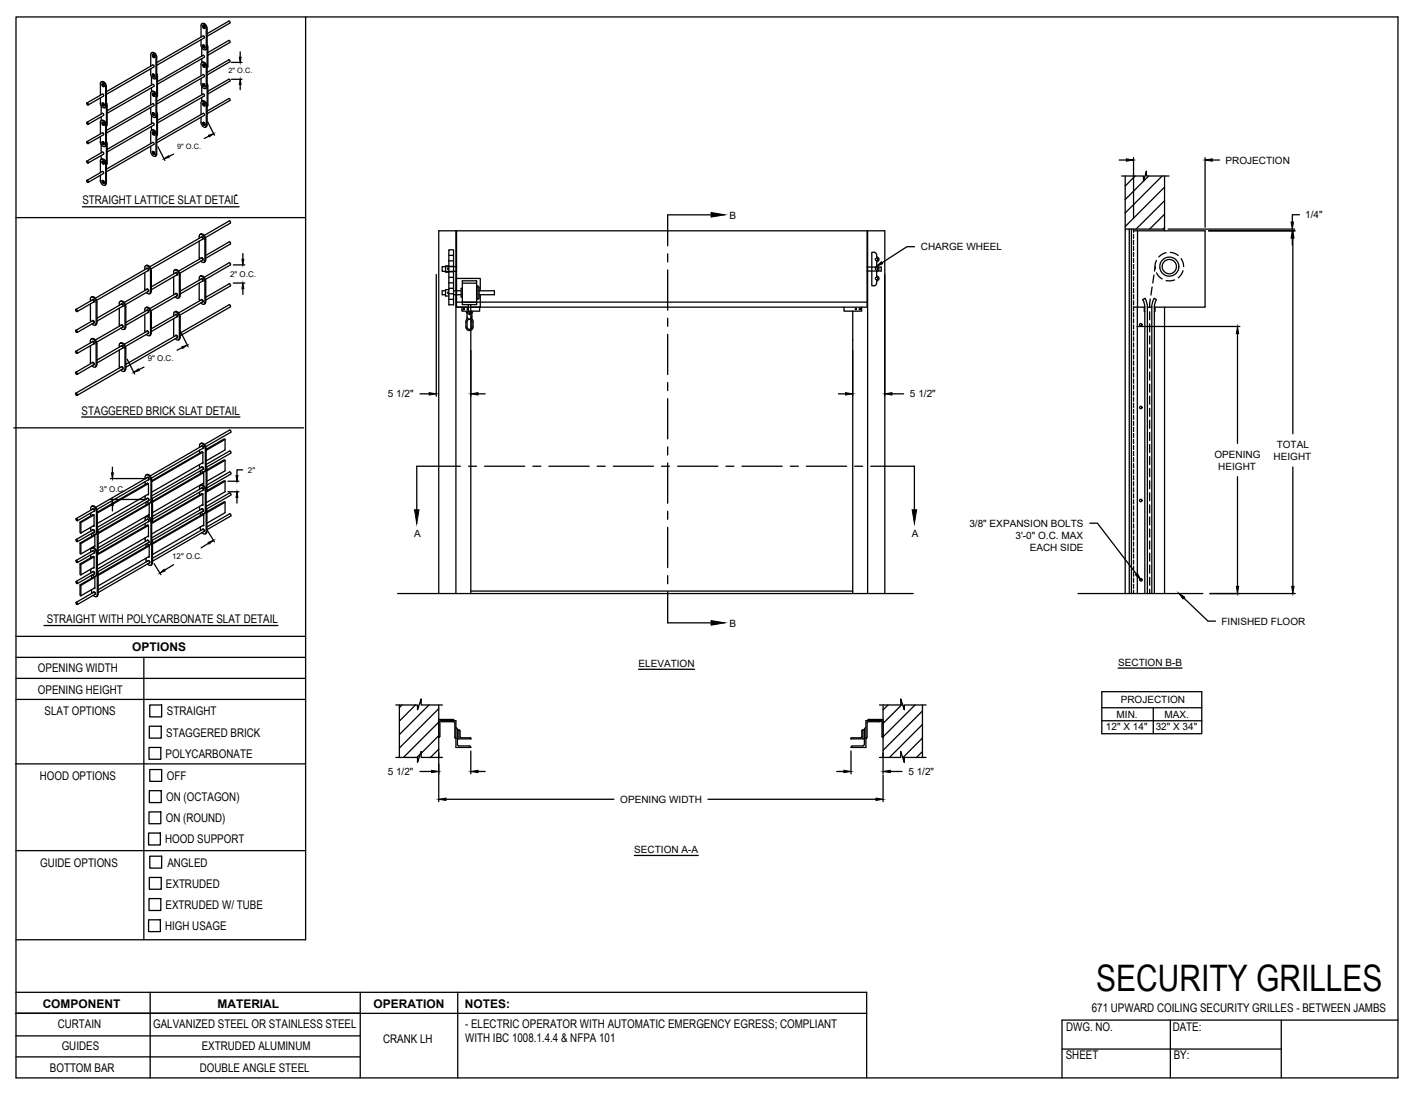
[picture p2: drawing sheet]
<svg xmlns="http://www.w3.org/2000/svg" width="279mm" height="216mm" viewBox="0 0 279 216" stroke-linecap="round" stroke-linejoin="round" font-family="sans-serif">
<!-- layer: ANNOTATIONS -->
<g fill="none" stroke="#000" stroke-width=".25">
<path d="M45.7 15.6h2.1M45.7 12.3h2.1M47.4 10.2v1.1M47.4 16.7v1M31.2 29l1.3 2.7M34.2 30.4l-.9 .5M41 24l1.3 2.7M41.2 26.9l-.9 .4M220.8 31.6h1.5M223.7 31.1v12M237.8 31.1v13.8M239.2 31.6h1.4"/>
<path d="M46 55.9h2.3M46 52.3h2.3M47.9 50v1.2M47.9 57v1.1M86.1 54.2v24M174.6 54.2v24M180.4 48.7h-1.4l-5 3.2M230.5 45.2h25M238.5 45.6h17.1M255 47v1.4M255.1 47v38.6M256.4 42.4h-1.4v1.4"/>
<path d="M25.1 70.9l1.5 2.9M28.4 72.5l-1 .5M35.6 65.5l1.5 2.9M36 68.6l-1.1 .5M82.9 77.7h1.8M92.9 69.2v9M94.3 77.7h1.4M165.4 77.7h1.4M168.3 69.2v9M176 77.7h2.3M224.4 64.4h20.2M244.2 65.8v21.7"/>
<path d="M21.8 94.4h7.1M21.8 98.6h7.1M22.2 92.2v1.1M22.2 99.7v1.1M45 97h2.1M45 95h2.1M46.8 98.2v1.1M47.9 92.7h-1.1v1.2M244.2 94.1v21.6M255.1 92.2v23.5M30.4 111.2l1.4 2.2M34.2 111.4l-1.7 1.1"/>
<path d="M41 104.8l1.3 2.1M41.1 107.2l-1.4 .9M215.1 103.3h1.4l7.7 10M233.6 118l4.8 4.6h1.4M238.7 117.1h16.9M126 132.1h11.1M217.4 136.5h19.7v8.3h-19.7zM217.4 139.7h19.7M220.6 131.8h12.6M227.6 139.7v5.1M82.9 152.3h2.3M86.6 148.6v9.6"/>
<path d="M88 157.7h33.1M92.9 148.2v4.5M94.3 152.3h1.4M139.7 157.7h33.1M165.1 152.3h1.4M167.9 148.2v4.5M174.2 148.6v4.1M174.2 153v5.2M175.7 152.3h2.3M217.4 142.2h19.7M125.2 168.8h12.6"/>
</g>
<g fill="#000" stroke="#000" stroke-width=".2">
<path d="M47.4 15.6l.2 1.1h-.4zM47.2 11.3h.4l-.2 1zM32.4 31.3l.8-.6 .2 .3zM41.1 26.7l1.1-.3-.9 .6zM222.3 31.3l1.4 .3-1.4 .2zM237.8 31.6l1.4-.3v.5zM47.9 55.9l.2 1.1h-.4zM47.7 51.2h.4l-.2 1.1zM172.8 52.6l1.1-1 .3 .4zM255 45.6l.2 1.4h-.5zM254.7 43.8h.5l-.2 1.4zM255.1 45.6l.2 1.4h-.4z"/>
<path d="M26.4 73.5l.9-.7 .2 .3zM35.9 68.4l1.1-.3-1 .7zM84.7 77.5l1.4 .2-1.4 .3zM92.9 77.7l1.4-.2v.5zM166.8 77.5l1.5 .2-1.5 .3zM174.6 77.7l1.4-.2v.5zM244.2 64.4l.2 1.4h-.5zM22 93.3h.4l-.2 1.1zM22.2 98.6l.2 1.1h-.4zM46.8 97l.1 1.2h-.3zM46.6 93.9h.3l-.1 1.1zM31.5 113.1l.9-.7 .2 .3z"/>
<path d="M41.1 107.1l1-.5-.8 .8zM224 113.5l.4-.3 .7 1.2zM232.6 117.1l1.2 .8-.4 .3zM243.9 115.7h.5l-.2 1.4zM254.9 115.7h.4l-.2 1.4zM85.2 152l1.4 .3-1.4 .2zM86.6 157.7l1.4-.2v.5zM92.9 152.3l1.4-.3v.5zM166.5 152l1.4 .3-1.4 .2zM172.8 157.5l1.4 .2-1.4 .3zM174.2 152.3l1.5-.3v.5z"/>
</g>
<!-- layer: CRANK LH -->
<g fill="none" stroke="#000" stroke-width=".25">
<path d="M221.3 34.7h4.3v1.1l.6-2v.9h4.5M222 34.7v82.4M224 34.7l-2 2M226.7 34.7l-4.7 4.7M229.3 34.7l-7.3 7.3M229.8 36.9l-7.8 7.8M229.8 39.6l-5.6 5.6M229.8 34.7v10.9M87.9 57.4h-.7v.8h.7M88.4 53h.1M88.4 57.8h.1M88.6 52.5h-.7v1.2h.7"/>
<path d="M88.6 49.3h.9v10.9h-.9zM88.6 53.6h.9M88.6 52.6h.9M88.6 59.1h.9M88.6 58h.9M88.6 56.9h.9M88.6 55.8h.9M88.6 54.7h.9M88.6 51.5h.9M88.6 50.4h.9M88.6 57.2h-.7v1.2h.7M89.5 57.4h1.5"/>
<path d="M89.5 58.2h1.5M90 45.6v71.5M90 57.4v-2.5h4.8v2.5M90 58.2v2.4h2.4M90.1 52.6h-2.9v1h2.9M90.1 45.6v15h81v-15M90.1 59.6h81M91.2 55.4h2.8v4.7h-2.8zM91.2 56.9h-.2v1.7h.2M91.2 55.9h2.8M94 56.4h.3v2.7h-.3M94.3 56.7h.2v2.2h-.2"/>
<path d="M94.5 57.4h3.1v.8h-3.1M94.8 58.2v2.4h-1.9M171.1 52.7h2.8v.8h-2.8M171.2 45.6v71.5M172.5 49.8h.2l.3 .5M172.5 49.8h-.5v6.6h.5M173 55.9l-.3 .4-.2 .1M173 54.5a.48 .48 0 0 1 .4 .5 .48 .48 0 0 1-.4 .4M173 50.7a.48 .48 0 0 1 .4 .5 .48 .48 0 0 1-.4 .5M173 52.6a.48 .48 0 0 1 .4 .5 .48 .48 0 0 1-.4 .5M173 50.3v.4M173 51.7v.9"/>
<path d="M173 53.6v.9M173 55.4v.5M222 45.2h7.8M222.8 45.2v71.9M223.2 45.2v71.9M223.7 45.6h14.1v15h-10M223.7 45.2v.6M223.7 46.2v.8M223.7 47.4v.8M223.7 48.6v.8M223.7 49.8v.8M223.7 51v.8"/>
<path d="M223.7 52.2v.8M223.7 53.4v.8M223.7 54.6v.8M223.7 55.8v.8M223.7 57v.8M223.7 58.2v.7M223.7 59.4v.7M224.5 45.6v15M225.9 58.9l.4 1 .1 .7M225.9 58.9l-.4 .2 .3 .7 .1 .8M227 59l-.2 1.7M227.3 56.6l-.2 1.6"/>
<path d="M227.7 54.3l-.2 1.6M227.7 58.9l-.4 1v.7M227.8 58.9l.4 .2-.3 .7-.1 .8M227.9 52.6l-.1 .9M228.2 51.4l-.3 1v.6M228.2 53.8l.5 .8 .6 .5M229.8 42.3l-3 2.9M229.8 44.9l-.3 .3M230.1 49.9l-.7 .2-.8 .6M230.9 49.8l.9 .2 .7 .4M231.8 55.2l-1 .2h-.7M233 51l.4 .7 .2 .9"/>
<path d="M233.4 53.4l-.2 .6-.7 .8M91.1 60.6v.8h3.5v-.8M92.2 61.8v.7M92.2 61.8h.9v.7M92.2 62.5a.48 .48 0 0 0 .4 .5 .48 .48 0 0 0 .5-.5M92.2 63.2a.48 .48 0 0 1 .6-.2 .48 .48 0 0 1 .3 .5v1a.48 .48 0 0 1-.5 .5 .48 .48 0 0 1-.4-.5zM92.4 60.1v1.4M92.9 60.1v57M93.1 62.6l.2 .7a2.18 2.18 0 0 1-.2 1.7 .71 .71 0 0 1-.7 .2 .71 .71 0 0 1-.5-.7v-1.2l.3-.7M93.1 61.5l.1 .1-.1 .2M93.1 61.5h-1l-.1 .1 .1 .2M166.5 60.6v.8h3.5v-.8"/>
<path d="M168.3 61.4v55.7M223.7 60.6h2.2M223.7 60.5v.8M223.7 61.7v.8M223.7 62.9v.8M223.7 64.1v.8M223.7 65.3v.8M223.7 66.5v.8M223.7 67.7v.8M223.7 68.9v.8M223.7 70.1v.8M223.7 71.2v.9"/>
<path d="M223.7 72.5v.7M223.7 73.6v.8M223.7 74.8v.8M223.7 76v.8M223.7 77.2v.8M223.7 78.4v.8M223.7 79.6v.8M224.4 60.6v56.5M225.8 60.6v.9h.1M225.9 60.6v56.5M226.4 60.6h.9M226.4 60.6v56.5"/>
<path d="M226.8 61.5v1.6M226.8 63.9v1.6M226.8 66.3v1.6M226.8 68.7v1.6M226.8 71.1v1.5M226.8 73.4v1.6M226.8 75.8v1.6M226.8 78.2v1.6M227.3 60.6v56.5M227.8 60.6v56.5M227.9 60.6v.9h-.1M229.8 60.6v56.5"/>
<path d="M223.7 80.8v.8M223.7 82v.8M223.7 83.2v.7M223.7 84.3v.9M223.7 85.5v.8M223.7 86.7v.8M223.7 87.9v.8M223.7 89.1v.8M223.7 90.3v.8M223.7 91.5v.8M223.7 92.7v.8M223.7 93.9v.8"/>
<path d="M223.7 95.1v.8M223.7 96.3v.7M223.7 97.5v.7M223.7 98.6v.8M223.7 99.8v.8M226.8 80.6v1.6M226.8 83v1.5M226.8 85.3v1.6M226.8 87.7v1.6M226.8 90.1v1.6M226.8 92.5v1.6M226.8 94.9v1.6"/>
<path d="M226.8 97.2v1.6M226.8 99.6v1.6M78.5 117.1h101.7M86.6 117.1v-71.5h88v71.5M92.9 116.6h75.4M212.7 117.1h24.6M223.7 101v.8M223.7 102.2v.8M223.7 103.4v.8M223.7 104.6v.8M223.7 105.8v.8M223.7 107v.8"/>
<path d="M223.7 108.2v.8M223.7 109.3v.9M223.7 110.6v.7M223.7 111.7v.8M223.7 112.9v.8M223.7 114.1v.8M223.7 115.3v.8M223.7 116.5v.6M226.8 102v1.6M226.8 104.4v1.6M226.8 106.8v1.6M226.8 109.2v1.5"/>
<path d="M226.8 111.5v1.6M226.8 113.9v1.6M226.8 116.3v.8M78.1 139.1h4.3v1l.7-2.2v1.2h4.2M78.8 139.1v10.4M79.3 139.1l-.5 .5M82 139.1l-3.2 3.2M83.1 138h.1M84.6 139.1l-5.8 5.9M86.6 139.8l-7.8 7.8M86.6 139.1v10.4M173.5 139.1h4.2v-1.2l.7 2.2v-1h4.3"/>
<path d="M174.2 139.1v10.4M175.2 139.1l-1 1M178.1 138.9l-3.9 3.9M180.6 139.1l-6.4 6.3M182 139.1v10.4M78.1 149.5h4.3v1l.7-2.2v1.2h4.2M82.9 148.8l-.6 .7M86.6 142.5l-7 7M86.6 145.2l-3.5 3.5M86.6 147.8l-1.7 1.7M86.8 142.4v2.9M87 142.2l-.2 .2"/>
<path d="M87 142.2h3v5.3h2.9l-.3-.3M87 142.2l.2 .2M87.2 142.4h2.3M89.3 142.2l.2-.2h-2.9v3.5l.2-.2M89.5 142.4l.2 .3v2.8l.2 .2M89.9 143.6l.3 .3M90 145.8h.1M90.3 143.9v3l.2 .3M90.3 144.1h.3v1.7M90.3 145.8h2.6M90.5 144l.3 .3M90.6 147.2h2"/>
<path d="M90.8 144.3v1.1l.2 .2M91 145.6h1.7M92.7 145.6l.2 .2M92.9 145.8h.1M167.9 145.8h.1M167.9 145.8h2.7M168.1 145.6l-.2 .2M168.1 145.6h1.7M170.1 144.3v1.1l-.3 .2M170.3 144l-.3 .3M170.5 146.9l-.2 .3M170.6 144.1h-.3v1.7"/>
<path d="M170.8 143.6l-.2 .3v3M170.9 145.8h.1M171.3 142.4l-.2 .3v2.8l-.3 .2M171.5 142.2l-.2-.2h2.9v3.5l-.2-.2M173.5 149.5h4.2v-1.2l.7 2.2v-1h4.3M173.8 142.2l.2 .2v2.9M173.8 142.2l-.2 .2h-2.3M173.8 142.2h-2.9v5.3h-3l.3-.3h2.1M182 140.3l-7.8 7.8M182 143l-6.5 6.5M182 145.6l-3.9 3.9M182 148.3l-1.2 1.2"/>
<circle cx="88.4" cy="53" r=".1"/>
<circle cx="88.4" cy="57.8" r=".1"/>
<circle cx="173" cy="53.1" r=".24"/>
<circle cx="173" cy="55" r=".24"/>
<circle cx="173" cy="51.2" r=".24"/>
<circle cx="230.7" cy="52.6" r="1.41"/>
<circle cx="230.7" cy="52.6" r="1.88"/>
<circle cx="91.5" cy="61" r=".12"/>
<circle cx="92.3" cy="61" r=".12"/>
<circle cx="92.6" cy="62" r=".12"/>
<circle cx="168.9" cy="61" r=".12"/>
<circle cx="169.6" cy="61" r=".12"/>
<circle cx="225.1" cy="64.1" r=".24"/>
<circle cx="225.1" cy="98.8" r=".24"/>
<circle cx="225.1" cy="80.4" r=".24"/>
<circle cx="225.1" cy="114.4" r=".24"/>
</g>
<path d="M168.3 67.2h.1" fill="none" stroke="#000" stroke-width=".2"/>
<!-- layer: SECTION CUTS -->
<g fill="none" stroke="#000" stroke-width=".25">
<path d="M131.7 50.1v1.6M131.7 53.3v7.9M140.3 42.4h-8.6v6.1M131.7 62.8v1.6M131.7 66v7.9M131.7 75.5v1.6M131.7 78.7v7.9M90.8 92h-8.6v8.6M92.4 92h1.6M95.6 92h7.9M105.1 92h1.6M108.3 92h7.9"/>
<path d="M117.8 92h1.6M121 92h7.9M130.5 92h1.6M131.7 88.2v1.6M131.7 91.4v7.9M133.7 92h7.9M143.2 92h1.6M146.4 92h7.9M155.9 92h1.6M159.1 92h7.9M168.6 92h1.6M171.8 92h8.6v8.6"/>
<path d="M131.7 100.9v1.6M131.7 104.1v7.9M131.7 113.6v1.6M131.7 116.8v6.1h8.6"/>
</g>
<path d="M140.3 41.9l2.7 .5-2.7 .4zM81.8 100.6h.9l-.5 2.7zM180 100.6h.9l-.5 2.7zM140.3 122.5l2.7 .4-2.7 .5z" fill="#000" stroke="#000" stroke-width=".2"/>
<!-- layer: DETAILS -->
<g fill="none" stroke="#000" stroke-width=".25">
<path d="M19.8 16.5l.1-.2a.77 .77 0 0 1 .9 .8M19.8 16.5v2.3M19.8 19.3v1M20.1 16.1a.86 .86 0 0 1 .9 .9M20.1 16.1l-.1 .1M20.2 16.6l.3 .1v.4l-.3-.2zM20.2 16.6l.2-.1 .1 .2v.3M20.2 18.6l.2 .1v.2M20.2 18.6l-3.1 1.7M20.2 16.7l.2 .3zM20.4 18.9l-3 1.8M20.6 17.1h-.1"/>
<path d="M20.8 17.1v3.9M21 18.1l9.1-5.3 .3 .1v.3l-9.4 5.4M21 17v19.2M29.7 13.6a1.87 1.87 0 0 0 .3 1.8l.5 .2 .3-.4M29.7 13.1l.1-2.6a.77 .77 0 0 1 1 .9v3.8M29.9 17.3v.8a.73 .73 0 0 1 .8 .1 .73 .73 0 0 1 .2 .7M29.9 10.5a.73 .73 0 0 1 .8 0 .73 .73 0 0 1 .2 .8v19.1M29.9 15.1v1.7M30.1 18.5l.3 .1v.4l-.3-.2zM30.1 14.6l.3 .2v.4l-.3-.2zM30.1 10.8l.3 .2v.3l-.3-.1zM30.2 18.4l-.1 .1"/>
<path d="M30.2 14.6h-.1M30.2 10.8h-.1M30.2 18.6l.1 .3zM30.2 14.8l.1 .3zM30.2 10.9l.1 .3zM30.2 18.4l.3 .2-.1 .4M30.2 14.6l.3 .2-.1 .4M30.2 10.8l.3 .1v.4M30.5 11.3l-.1 .1M30.8 19l-.1 4.1a.77 .77 0 0 1-1-.9v-1M30.8 15.5l-.2 .1M30.8 19l-.1-.2a.72 .72 0 0 0-.9-.6l-.1 2.5"/>
<path d="M30.9 15.1l-.1 .3M30.9 14.5l.2 .5M31.1 15v3.8l-.2 .4M31.1 16.1l9-5.2 .2 .1v.3l-9.2 5.3M39.7 5.1v-.3a.77 .77 0 0 1 1 .8M39.7 15v-2.6a.77 .77 0 0 1 1 .9l-.1 4.1a.77 .77 0 0 1-.9-.9v-1M39.7 5.1v2.2M39.8 4.7a.73 .73 0 0 1 .8 .1 .73 .73 0 0 1 .3 .8M39.8 11.6v.8a.73 .73 0 0 1 .8 0 .73 .73 0 0 1 .3 .8M39.8 19.2v.8a.73 .73 0 0 1 .8 .1 .73 .73 0 0 1 .3 .7M39.8 9.4v1.7M39.8 17v1.7"/>
<path d="M40 5.1h.3l.1 .1v.4M40 8.9h.3l.1 .1v.4M40 12.7h.3l.1 .2v.3M40 16.6l.3-.1 .1 .2v.3M40 5.1l.3 .2v.3l-.3-.2zM40 8.9l.3 .2v.3l-.3-.1zM40 12.7l.3 .2v.4l-.3-.2zM40 16.6l.3 .1v.4l-.3-.2zM40.1 14.7l-9.2 5.3M40.1 7.1l-9.2 5.3M40.1 7.1l.2 .1v.3l-9.4 5.4M40.1 14.7l.2 .1v.3l-9.4 5.4"/>
<path d="M40.1 5.2l.2 .3zM40.1 9l.2 .3zM40.1 12.8l.2 .3zM40.1 16.7l.2 .3zM40.4 17.1h-.1M40.4 13.2l-.1 .1M40.4 9.4l-.1 .1M40.4 5.6h-.1M40.7 5.7l-.1 4a.77 .77 0 0 1-.9-.8v-1M40.9 17l-.3 .5M40.9 9.4l-.3 .4M40.9 16.4l.1 .5"/>
<path d="M40.9 8.8l.1 .5M40.9 5.6v19.1M41 13.1l-.1 .3M41 9.3v3.8M41 17v3.8M45.1 4.2l.3 .1v.2M45.1 4.2l-4.2 2.4M45.4 19.8v-.2l-.3-.2-4.2 2.5M45.4 16v-.2l-.3-.2-4.1 2.4M45.4 12.2v-.3l-.3-.1-4.2 2.5M45.4 8.4v-.3l-.3-.1-4.1 2.4M45.4 4.6l-4.5 2.6"/>
<path d="M45.4 12.2l-4.5 2.6M45.4 16l-4.4 2.5M45.4 8.4l-4.4 2.5M45.4 19.8l-4.5 2.6M17.2 20.3l.2 .1v.3l-.3-.1zM17.2 27.9l.2 .2v.2l-.3-.1zM17.2 35.6l.2 .1v.3l-.3-.1zM17.2 24.1l.2 .2v.2l-.3-.1zM17.2 31.8l.2 .1v.3l-.3-.2zM19.8 20.3v.3a.72 .72 0 0 0 1 .6v-.3M19.8 28v.2a.72 .72 0 0 0 1 .6v-.2M19.8 24.2l.1-.3a.77 .77 0 0 1 .9 .9"/>
<path d="M19.8 35.6v.3a.72 .72 0 0 0 1 .6v-.3M19.8 31.8l.1-.3a.77 .77 0 0 1 .9 .9M19.8 24.2v2.2M19.8 26.9v1.1M19.8 31.8v2.3M19.8 34.6v1M20 20.8v1.7M20 23.1v.7l.1-.1M20 28.5v1.7M20 30.7v.8l.1-.1M20.1 23.7a.86 .86 0 0 1 .9 1M20.1 31.4a.86 .86 0 0 1 .9 .9"/>
<path d="M20.2 20.4l.3 .1v.4l-.3-.2zM20.2 28l.3 .2v.3l-.3-.1zM20.2 24.2l.3 .2v.3l-.3-.2zM20.2 35.6l.3 .2v.4l-.3-.2zM20.2 31.8l.3 .2v.4l-.3-.2zM20.2 20.4l.2-.1 .1 .2v.4M20.2 28h.2l.1 .1v.5M20.2 24.2h.2l.1 .1v.4M20.2 35.7l.2-.1 .1 .2v.4M20.2 31.8h.2l.1 .2v.3M20.2 26.2l.2 .1v.3M20.2 33.8l.2 .2v.2"/>
<path d="M20.2 22.4l.2 .1v.2M20.2 30l.2 .1v.3M20.2 26.2l-3.1 1.8M20.2 33.8l-3.1 1.8M20.2 22.4l-3.1 1.8M20.2 30l-3.1 1.8M20.2 20.5l.2 .3zM20.2 28.1l.2 .3zM20.2 24.3l.2 .3zM20.2 35.8l.2 .3zM20.2 31.9l.2 .4zM20.4 26.6l-3 1.7"/>
<path d="M20.4 34.2l-3 1.8M20.4 22.8l-3 1.7M20.4 30.4l-3 1.8M20.6 24.7h-.1M20.6 32.3l-.1 .1M20.8 24.8v3.8M20.8 32.4v3.8M20.8 21.2l-.1 .1M20.8 28.8l-.1 .1M20.8 36.5l-.1 .1M21 20.8l-.2 .4M21 28.5l-.2 .3"/>
<path d="M21 36.1l-.2 .4M21 20.2l.1 .6M21 27.9l.1 .5M21.1 24.6l-.1 .3M21.1 32.2l-.1 .4M21.1 29.5l9-5.2 .3 .1v.3l-9.3 5.3M21.1 21.8l9-5.2 .3 .2v.2l-9.3 5.4M21.1 20.8v3.8M21.1 28.4v3.8M29.7 26.1l.1-.3a.77 .77 0 0 1 1 .9M29.7 26.1v2.2M29.9 25v.7a.73 .73 0 0 1 .8 .1 .73 .73 0 0 1 .2 .8"/>
<path d="M29.9 22.8v1.6M30.1 29.9l.3 .2v.4l-.3-.2zM30.1 26.1l.3 .2v.3l-.3-.1zM30.1 22.3l.3 .1v.4l-.3-.2zM30.2 29.9h-.1M30.2 26.1h-.1M30.2 22.2l-.1 .1M30.2 30l.1 .4zM30.2 26.2l.1 .3zM30.2 22.4l.1 .3zM30.2 29.9l.3 .2-.1 .4M30.2 26.1l.3 .1-.1 .4"/>
<path d="M30.2 22.2l.3 .2-.1 .4M30.4 28.5v-.3l-.3-.1-9.1 5.3M30.4 20.8v-.2l-.3-.1-9.1 5.2M30.4 20.8l-9.4 5.5M30.4 28.5l-9.4 5.4M30.8 26.7l-.1 4.1a.77 .77 0 0 1-1-.9v-1M30.8 23.1l-.2 .1M30.9 30.4l-.3 .4M30.9 22.7l-.1 .4M30.9 22.2l.2 .5M31.1 22.7v3.8l-.2 .3M31.1 23.7l9-5.1 .2 .1v.2l-9.2 5.4"/>
<path d="M40 20.4l.3-.1 .1 .2v.4M40 24.2h.3l.1 .1v.4M40 20.4l.3 .1v.4l-.3-.2zM40 24.2l.3 .2v.3l-.3-.2zM40.1 22.4l-9.2 5.3M40.1 22.4l.2 .1v.2M40.1 20.5l.2 .3zM40.1 24.3l.2 .3zM40.3 22.8l-9.4 5.4M40.4 24.7h-.1M40.4 20.9h-.1M40.7 21l-.1 4a.77 .77 0 0 1-.9-.8v-1.1"/>
<path d="M40.7 20.9v-.2a.72 .72 0 0 0-1-.6v2.5M40.9 24.7l-.3 .4M41 20.8l-.1 .3M46.4 38.6l.2-.1 .2 .1M17.8 59l.2-.3a.95 .95 0 0 1 .9 1l.1 4.1M17.8 59v.4M17.8 60v3.2M18 58.7a.72 .72 0 0 1 1.1 .6v.3M18.2 59.2a.26 .26 0 0 1 .4 .1 .26 .26 0 0 1-.2 .3M18.3 59.2l.2 .1v.3l-3.3 1.9M18.3 59.2l-3.3 1.9M19.1 59.6v4.1"/>
<path d="M23.8 59.4a.98 .98 0 0 1 1 1v4.2l-.3 .4M23.9 59.4l-.2 .1M24.5 59.7l4.5-2.6 .2 .1v.3l-4.4 2.6M28.6 53.2l.1-.7a.99 .99 0 0 1 1 1l-.1 4.3-.4 .2-.3-.3M28.6 53.8v3.5M28.7 52.5l.2-.1a.98 .98 0 0 1 1 1l-.1 4.1-.1 .4M28.9 57.2l.1-.1a.27 .27 0 0 1 .3 .1 .27 .27 0 0 1-.1 .4M28.9 53h.1a.27 .27 0 0 1 .3 .1 .27 .27 0 0 1-.1 .3M29 52.9l.2 .2v.3l-10.1 5.9M29 53l-10.2 5.8M29.6 52.6l10.1-5.8 .3 .1v.3l-10.2 5.9M29.7 57.9l-.2 .1"/>
<path d="M34.2 53.7l.2-.4a.99 .99 0 0 1 1 1l-.1 4.4-.4 .1-.3-.2M34.2 57.8l.1 .4M34.3 53.7v.4M34.3 54.6v3.2M34.4 53.3l.2-.1a.95 .95 0 0 1 .9 1M34.6 58v-.1a.27 .27 0 0 1 .4 .2 .27 .27 0 0 1-.1 .3M34.6 53.9v-.1a.27 .27 0 0 1 .4 .1 .27 .27 0 0 1-.1 .4M34.7 57.9l.2 .2v.2l-5.1 3M34.7 53.8l.2 .1v.3l-5 3M34.7 57.9l-5.1 3M34.7 53.8l-4.8 2.8M35.4 58.7l-.2 .1"/>
<path d="M35.5 58.4l-.1 .3M35.6 54.2v4.2M39.3 47l.2-.7a.95 .95 0 0 1 .9 1v4.3l-.4 .2-.4-.3M39.3 47.6l.1 3.5M39.3 55.3l.2-.8a.95 .95 0 0 1 .9 1v4.2a.32 .32 0 0 1-.4 .3l-.4-.2M39.3 55.9v3.1M39.3 59l.1 .4M39.6 54.4a.98 .98 0 0 1 1 1.1v4.1l-.2 .3M39.6 46.2a.95 .95 0 0 1 1 1M39.6 54.4l-.1 .1M39.6 46.2l-.1 .1M39.7 59.2a.26 .26 0 0 1 .3 .1 .26 .26 0 0 1-.1 .3"/>
<path d="M39.7 46.8a.26 .26 0 0 1 .3 .1 .26 .26 0 0 1-.1 .3M39.7 50.9a.26 .26 0 0 1 .3 .1 .26 .26 0 0 1-.1 .4M39.7 55.1v-.1a.3 .3 0 0 1 .3 .2 .3 .3 0 0 1 0 .3h-.1M39.7 55l.3 .2v.2l-4.4 2.6M39.8 55l-4.2 2.4M40 51.3l-4.5 2.6M40 51.3v-.3l-.3-.1-4.4 2.6M40.4 59.9l-.1 .1M40.4 51.7l-.1 .1M40.6 51.3l-.2 .4M40.6 47.2v4.1M45.2 56l.2 .1 .1 .3"/>
<path d="M45.2 51.8l.2 .2 .1 .3M45.2 47.7l.2 .2 .1 .2M45.2 43.6l.2 .1 .1 .3M45.2 43.6l-4.9 2.9M45.2 47.7l-4.6 2.7M45.2 51.9l-4.9 2.8M45.2 56l-4.6 2.7M45.5 44l-5 2.9M45.5 48.2l-4.9 2.8M45.5 52.3l-5 2.8M45.5 56.4l-4.9 2.8M15 61.1l.2 .1v.3l-.2-.2z"/>
<path d="M15 69.3l.2 .2v.2l-.2-.1zM15 77.6l.2 .1v.3l-.2-.1zM15 65.2l.2 .1v.3l-.2-.1zM15 73.5l.2 .1v.3l-.2-.2zM15 77.6l9-5.2 .2 .1v.3l-9 5.2M17.8 63.1l.1 .4M17.8 67.3l.2-.4a.99 .99 0 0 1 1 1l-.1 4.4-.4 .1-.4-.2M17.8 71.4l.1 .4M17.8 67.3v.4M17.8 68.2v3.2M18 66.9a.72 .72 0 0 1 1.1 .7v.2M18.2 63.4v-.1a.27 .27 0 0 1 .4 .1 .27 .27 0 0 1-.2 .4"/>
<path d="M18.2 71.6v-.1a.27 .27 0 0 1 .4 .2 .27 .27 0 0 1-.2 .3M18.2 67.5v-.1a.27 .27 0 0 1 .4 .1 .27 .27 0 0 1-.2 .4M18.3 63.3l.2 .1v.3M18.3 67.4l.2 .1v.3l-3.3 1.9M18.3 71.5l.2 .2v.3l-3.3 1.9M18.3 67.4l-3.3 1.9M18.3 63.3l-3.3 1.9M18.3 71.5l-3.3 2M18.5 63.7l-3.3 1.9M18.9 63.8l-.2 .4-.6-.3M19 72.3l-.2 .1M19.1 63.7l-.3 .5"/>
<path d="M19.1 72l-.2 .3M19.1 71.1l4.9-2.8 .2 .1v.3l-5.1 2.9M19.1 62.8l4.9-2.8 .2 .1v.3l-5.1 3M19.1 67.8v4.2M23.5 64l.1 .3M23.5 68.5l.2-.7a.95 .95 0 0 1 .9 1M23.5 69.1l.1 3.5M23.5 60.3l.2-.8a.95 .95 0 0 1 .9 1M23.5 60.8v3.2M23.8 67.7a.95 .95 0 0 1 1 1v4.1M23.9 67.7l-.2 .1M23.9 68.3a.27 .27 0 0 1 .4 .1 .27 .27 0 0 1-.2 .3"/>
<path d="M23.9 72.5v-.1a.27 .27 0 0 1 .4 .1 .27 .27 0 0 1-.2 .4M23.9 64.2v-.1a.26 .26 0 0 1 .4 .1 .26 .26 0 0 1-.2 .4M23.9 60a.26 .26 0 0 1 .4 .1 .26 .26 0 0 1-.2 .4M24.2 64.5v-.2l-.2-.2-5.2 3M24.2 64.6l-5.1 2.9M24.6 72.9l-.2 .4-.6-.3M24.6 64.6l-.2 .4-.6-.2M24.7 60.5v4.2M24.7 68.8v4.1M24.7 73.2l-.2 .1M24.8 72.8l-.2 .4M24.8 63.6l4.2-2.4 .2 .2v.2l-4.4 2.6"/>
<path d="M28.6 61.5l.1-.8a.95 .95 0 0 1 1 1v4.2l-.3 .4-.5-.3M28.6 62v3.6M28.7 60.7l.2-.1a.95 .95 0 0 1 .9 1M28.9 61.3l.1-.1a.26 .26 0 0 1 .3 .2 .26 .26 0 0 1-.1 .3M28.9 65.4h.1a.26 .26 0 0 1 .3 .1 .26 .26 0 0 1-.1 .3M29.2 65.8v-.3l-.2-.1-4.5 2.5M29.3 65.8l-4.5 2.6M29.7 66.1l-.2 .2M29.8 65.8l-.1 .3M29.9 61.7v4.1M34.2 66.1l.1 .3M34.2 61.9l.2-.3a.98 .98 0 0 1 1 1l-.1 4.3-.4 .2-.3-.3"/>
<path d="M34.3 61.9v.4M34.3 62.9v3.2M34.6 61.5a.95 .95 0 0 1 .9 1M34.6 61.5l-.2 .1M34.6 66.3v-.1a.26 .26 0 0 1 .4 .1 .26 .26 0 0 1-.1 .4M34.6 62.1a.27 .27 0 0 1 .4 .1 .27 .27 0 0 1-.1 .3M34.7 66.2l.2 .1v.3l-10.1 5.9M34.7 62.1l.2 .1v.3M34.7 62.1l-4.8 2.8M34.7 66.2l-9.9 5.7M34.9 62.5l-5 2.9M35.3 61.7l4.4-2.5 .3 .1v.3l-4.5 2.6"/>
<path d="M35.5 66.6l-.3 .5M35.6 62.5v4.1M45.2 60.1l.2 .2 .1 .2M45.2 60.1l-9.6 5.6M45.5 60.6l-9.9 5.7M18.2 99.8a.95 .95 0 0 1 1 1.1v16.5M18.2 99.8l-.1 .1M28.6 97.9l.1 .7M28.6 94.1v.4M28.6 95.1v.5M28.6 94.1l.2-.4a.95 .95 0 0 1 1 1M28.8 93.7a.72 .72 0 0 1 1.1 .7v16.8l-.2 .4-.6-.3"/>
<path d="M28.8 99.1v.6M29 98.4a.27 .27 0 0 1 .4 .1 .27 .27 0 0 1-.2 .3M29 94.3v-.1a.27 .27 0 0 1 .4 .2 .27 .27 0 0 1-.2 .3M29.1 98.4l.2 .1v.3M29.1 94.2l.2 .2v.2M29.1 94.2l-10.2 5.9M29.1 98.4l-9.9 5.7M29.1 97.6l.2 .1v-2.3l-.2-.1-9.9 5.8M29.3 97.5l-10.1 5.8M29.3 95.4l-10.1 5.9M29.3 94.7l-10.2 5.8M29.3 98.8l-10 5.8"/>
<path d="M29.4 99.5v2.2l-.1-.1M29.4 99.5l-.1-.1-9.9 5.7M29.4 99.5l-10 5.8M29.8 98.9l-.3 .4-.5-.3M29.8 94.8v4.1M29.9 98.1l.2 .6v4.1M29.9 98.8v.2l-.3 .3M29.9 99h.1M39.4 88.3l.1-.8a.95 .95 0 0 1 1 1.1M39.4 96.6l.1-.8a.98 .98 0 0 1 1 1v4.4l-.4 .1-.4-.2M39.4 91.7v.7M39.4 88.9v.5"/>
<path d="M39.4 97.1v.6M39.4 99.9v.4M39.5 87.6a.72 .72 0 0 1 1.1 .6l.1 .3M39.5 95.7v.1l.2-.1M39.5 92.9v.7M39.7 95.7a.95 .95 0 0 1 1 1M39.7 88.1l.1-.1a.27 .27 0 0 1 .3 .2 .27 .27 0 0 1-.1 .3M39.7 92.2h.1a.26 .26 0 0 1 .3 .1 .26 .26 0 0 1-.1 .3M39.7 96.4l.1-.1a.26 .26 0 0 1 .3 .1 .26 .26 0 0 1-.1 .4M39.8 88l.3 .2v.2l-10.2 5.9M39.8 92.2l.3 .1v.3l-10.1 5.8M39.8 88l-10.2 5.9"/>
<path d="M39.8 92.2l-9.9 5.7M40 95.4l.2 .1v-2.2l-.2-.1-9.9 5.7M40 89.2l-10.1 5.9M40 89.3v2.2l-.1-.1M40 99.6l-10.1 5.8M40 97.5v2.3l-.1-.1M40 97.5l-.1-.1-9.8 5.7M40 89.3l-.1-.1-10 5.7M40 91.3l-10.1 5.8M40 97.5l-10.1 5.8M40.2 93.3l-10.1 5.8M40.2 95.3l-10.1 5.9"/>
<path d="M40.5 88.6v4.3l-.5 .2-.3-.3M40.7 92.6h.1M40.7 96.7v.1M40.7 92.6l-.4 .5M40.7 92l.1 .5M40.7 91.7l4.6-2.7 .2 .1v.3l-4.7 2.8M40.7 92.8h.1M40.7 88.5v16.5M40.8 92.5v4.1l-.1 .4M44.4 86.7l-.2-.1-3.5 2.1M44.4 90.8l-.2-.1-3.4 2M44.4 95l-.2-.1-3.4 2"/>
<path d="M44.4 99.1l-.2-.1-3.4 2M44.4 86.7v2.1l-3.7 2.2M44.4 90.8v2.1l-3.6 2.1M44.4 95v2l-3.7 2.2M44.4 99.1v2.1l-3.6 2.1M44.4 86.7l-3.7 2.2M44.4 99.1l-3.6 2.1M44.4 95l-3.7 2.1M44.4 90.8l-3.6 2.1M45.3 84.9l.2 .1v.3l-4.9 2.8M45.3 84.9l-4.9 2.8M45.5 97.7v-.3l-.2-.1-4.6 2.6"/>
<path d="M45.5 93.5v-.2l-.2-.2-4.5 2.6M45.6 93.6l-4.8 2.7M45.6 97.7l-4.8 2.8M15 102.3l.3 .2v.3l-.3-.2zM15 110.6l.3 .1v.3l-.3-.1zM15 118.9l.3 .1v.3l-.3-.2zM15 106.5l.3 .1v.3l-.3-.2zM15 114.7l.3 .2v.3l-.3-.2zM15 106.5l3.3-1.9 .3 .1v.3l-3.3 1.9M15 110.6l3.3-1.9 .3 .1v.3l-3.3 1.9M15.8 115.4l2.8-1.6 .1 .1v2.3l-.1-.1M16 103.1l-.2-.1v2.1l.2 .1"/>
<path d="M16 107.3l-.2-.1v2l.2 .1M16 111.4l-.2-.1v2.1l.2 .1M16 115.5l-.2-.1v2.1l.2 .1M17.9 100.7l.2-.8a.95 .95 0 0 1 .9 1v4.2a.32 .32 0 0 1-.4 .3l-.4-.2M17.9 104.1l.1 .7M17.9 101.3v.5M17.9 108.6v.3M17.9 109.5v.6M17.9 112.3v.4M17.9 108.5l.2-.3a.96 .96 0 0 1 .9 1v4.3l-.4 .2-.4-.2M17.9 112.7l.1 .3M18.1 116.4v.7"/>
<path d="M18.1 108.1v.1l.1-.1M18.1 105.3v.6M18.1 113.6v.5M18.2 108.1a1.02 1.02 0 0 1 1 1M18.3 100.5v-.1a.3 .3 0 0 1 .3 .2 .3 .3 0 0 1 0 .3h-.1M18.3 104.6a.26 .26 0 0 1 .3 .1 .26 .26 0 0 1-.1 .3M18.3 112.9v-.1a.27 .27 0 0 1 .3 .2 .27 .27 0 0 1-.1 .3M18.3 108.8v-.1a.27 .27 0 0 1 .3 .1 .27 .27 0 0 1-.1 .4M18.4 103.8l.2 .1v-2.3l-2.6 1.5v2.1M18.4 112.1h.2v-2.2l-2.6 1.5v2.1M18.4 116.9h.1a.27 .27 0 0 1 .3 .1 .27 .27 0 0 1-.1 .3M18.6 103.7l-2.6 1.5"/>
<path d="M18.6 101.6l-.2-.1-2.6 1.5M18.6 112l-2.6 1.5M18.6 109.9l-.2-.1-2.6 1.5M18.6 100.9l-3.3 1.9M18.6 113.2l-3.3 2M18.6 100.8v-.2l-.3-.2-3.3 1.9M18.6 113.2v-.2l-.3-.2-3.3 1.9M18.7 107.7l-2.7 1.6v-2l2.7-1.6v2.2l-.1-.1M18.7 113.9l-2.7 1.6v2.1M18.7 105.7l-.1-.1-2.8 1.6M18.7 116l-2.7 1.6M18.7 117.3v-.3l-.2-.1-3.5 2"/>
<path d="M18.8 117.3l-3.5 2M19 105.4l-.1 .1M19 113.6l-.1 .1M19.2 113.2l-.2 .4M19.2 105h.1M19.2 105l-.2 .3M19.2 117.4l-.3 .4-.5-.3M19.2 112.6l.1 .6M19.2 104.3l.1 .6M19.2 105.2h.1M19.2 113.5h.1M19.3 117.3l-.3 .5"/>
<path d="M19.3 109l-.1 .4M19.4 116.4l9.8-5.8 .3 .2v.3l-10.1 5.8M19.4 104.9v4.1M19.4 113.2v4.1M28.6 102.8l.2-.8a.95 .95 0 0 1 1 1M28.6 106.1l.1 .7M28.6 103.3v.6M28.8 110.2l.1 .7M28.8 101.9v.1a.85 .85 0 0 1 1.1 .9M28.8 107.4v.5M29 102.6v-.1a.27 .27 0 0 1 .4 .1 .27 .27 0 0 1-.2 .4M29 106.7v-.1a.26 .26 0 0 1 .4 .2 .26 .26 0 0 1-.2 .3"/>
<path d="M29.1 106.6l.2 .2v.2M29.1 102.5l.2 .1v.3M29.1 102.5l-9.7 5.6M29.1 106.6l-9.9 5.7M29.1 105.9h.2v-2.2l-.2-.1-9.8 5.7M29.2 110.7a.27 .27 0 0 1 .3 .1 .27 .27 0 0 1-.1 .3M29.3 105.8l-10.1 5.8M29.3 103.7l-10.1 5.8M29.3 102.9l-9.9 5.8M29.3 107.1l-10 5.7M29.4 107.7v2.3l-.1-.1M29.4 107.7l-.1-.1-9.9 5.8"/>
<path d="M29.4 101.5l-10 5.9M29.4 107.7l-10 5.9M29.4 109.8l-10 5.8M29.8 107.1l-.3 .4-.5-.2M29.8 107.4l-.2 .1M29.8 103v4.1M29.9 106.4l.2 .6v4.1l-.2 .3M29.9 107l-.1 .4M29.9 107.3h.1M29.9 111.5h-.1M30.1 102.8l-.2 .4M30.1 101.9l9.7-5.6 .3 .1v.3l-10 5.8"/>
<path d="M39.4 100.3v.3M39.5 104l.1 .7M39.5 101.2v.5M39.7 100.5l.1-.1a.26 .26 0 0 1 .3 .1 .26 .26 0 0 1-.1 .4M39.9 104.5h.1a.26 .26 0 0 1 .3 .1 .26 .26 0 0 1-.1 .3M40 104.4l.2 .2v.3l-10.1 5.8M40 104.5l-9.9 5.7M40.1 100.8v-.2l-.3-.2-9.9 5.8M40.1 100.9l-10.1 5.7M40.2 101.5h-.2l-9.9 5.7M40.2 101.5v2.3l-.2-.1M40.2 101.5l-10.1 5.9"/>
<path d="M40.2 103.6l-10.1 5.8M40.7 100.8l-.4 .5M40.7 105l-.3 .4-.6-.3M40.7 100.2l.1 .6v4.1l-.3 .5M40.7 101.1h.1M40.8 104l4.5-2.6 .2 .1v.3l-4.7 2.7"/>
</g>
<!-- layer: TITLE BLOCK -->
<g fill="none" stroke="#000" stroke-width=".25">
<path d="M3.2 3.3h272.6v209.4h-272.6zM60.3 3.3v182.2h-57.1M3.2 42.9h57.1M16.3 40.8h30.9M2.7 84.4h57.2M16.1 82.3h31.2M3.2 133.9h57.1M3.2 138h57.1M3.2 129.7h57.1M3.2 125.6h57.1M8.7 123.4h46.1M28.4 129.7v55.8"/>
<path d="M29.5 139.1h2.4v2.4h-2.4zM3.1 150.7h57.1M29.4 147.5h2.3v2.3h-2.3zM29.5 143.3h2.3v2.4h-2.3zM29.5 156h2.3v2.4h-2.3zM29.5 151.9h2.4v2.3h-2.4zM3.2 167.9h57.1M29.3 164.4h2.3v2.4h-2.3zM29.4 160.2h2.3v2.4h-2.3zM29.4 177.3h2.3v2.4h-2.3zM29.5 173.2h2.3v2.3h-2.3zM29.5 169h2.4v2.3h-2.4z"/>
<path d="M3.2 195.8h167.8v16.9M29.3 181.5h2.3v2.4h-2.3zM29.6 195.8v16.9M71.1 200h-67.9h167.8M71.1 195.8v16.9M90.3 195.8v16.9M3.2 208.6h67.9M3.2 204.4h67.9M209.6 207h43.2M230.9 201.3v11.4M252.8 201.3v11.4M275.8 201.3h-66.2v11.4"/>
</g>
<text font-size="7.2" x="216.3" y="195.5">SECURITY GRILLES</text>
<g font-size="2.4">
<text x="16.3" y="40.3">STRAIGHT LATTICE SLAT DETAIL</text>
<text x="16.1" y="81.8">STAGGERED BRICK SLAT DETAIL</text>
<text x="9.2" y="123">STRAIGHT WITH POLYCARBONATE SLAT DETAIL</text>
<text x="26.1" y="128.4">OPTIONS</text>
<text x="7.5" y="132.7">OPENING WIDTH</text>
<text x="7.5" y="136.9">OPENING HEIGHT</text>
<text x="8.8" y="141.2">SLAT OPTIONS</text>
<text x="32.9" y="141.2">STRAIGHT</text>
<text x="32.7" y="149.5">POLYCARBONATE</text>
<text x="32.8" y="145.4">STAGGERED BRICK</text>
<text x="7.9" y="153.9">HOOD OPTIONS</text>
<text x="32.9" y="153.9">OFF</text>
<text x="32.8" y="158.1">ON (OCTAGON)</text>
<text x="32.6" y="166.5">HOOD SUPPORT</text>
<text x="32.7" y="162.3">ON (ROUND)</text>
<text x="7.9" y="171">GUIDE OPTIONS</text>
<text x="33" y="171">ANGLED</text>
<text x="32.7" y="179.4">EXTRUDED W/ TUBE</text>
<text x="32.7" y="175.2">EXTRUDED</text>
<text x="32.6" y="183.6">HIGH USAGE</text>
<text x="8.4" y="198.9">COMPONENT</text>
<text x="11.4" y="202.8">CURTAIN</text>
<text x="30.2" y="202.9">GALVANIZED STEEL OR STAINLESS STEEL</text>
<text x="42.9" y="198.8">MATERIAL</text>
<text x="73.7" y="198.9">OPERATION</text>
<text x="91.7" y="198.9">NOTES:</text>
<text x="91.8" y="202.8">- ELECTRIC OPERATOR WITH AUTOMATIC EMERGENCY EGRESS; COMPLIANT</text>
<text x="210.4" y="203.6">DWG. NO.</text>
<text x="215.4" y="199.8">671 UPWARD COILING SECURITY GRILLES - BETWEEN JAMBS</text>
<text x="231.4" y="203.4">DATE:</text>
<text x="12.2" y="207.3">GUIDES</text>
<text x="39.8" y="207.2">EXTRUDED ALUMINUM</text>
<text x="75.6" y="205.8">CRANK LH</text>
<text x="91.8" y="205.7">WITH IBC 1008.1.4.4 &amp; NFPA 101</text>
<text x="210.3" y="209.1">SHEET</text>
<text x="231.6" y="209">BY:</text>
<text x="9.8" y="211.5">BOTTOM BAR</text>
<text x="39.4" y="211.6">DOUBLE ANGLE STEEL</text>
</g>
<g font-size="2">
<text x="241.8" y="32.3">PROJECTION</text>
<text x="143.9" y="43.2">B</text>
<text x="257.5" y="43.1">1/4&quot;</text>
<text x="181.7" y="49.4">CHARGE WHEEL</text>
<text x="76.5" y="78.4">5 1/2&quot;</text>
<text x="179.6" y="78.4">5 1/2&quot;</text>
<text x="251.9" y="88.4">TOTAL</text>
<text x="239.6" y="90.3">OPENING</text>
<text x="240.4" y="92.7">HEIGHT</text>
<text x="251.3" y="90.8">HEIGHT</text>
<text x="81.7" y="105.9">A</text>
<text x="179.9" y="105.9">A</text>
<text x="191.3" y="104">3/8&quot; EXPANSION BOLTS</text>
<text x="200.4" y="106.4">3'-0&quot; O.C. MAX</text>
<text x="203.2" y="108.7">EACH SIDE</text>
<text x="143.9" y="123.7">B</text>
<text x="241" y="123.3">FINISHED FLOOR</text>
<text x="126" y="131.7">ELEVATION</text>
<text x="220.6" y="131.4">SECTION B-B</text>
<text x="220.3" y="141.7">MIN.</text>
<text x="221.1" y="138.8">PROJECTION</text>
<text x="229.7" y="141.7">MAX.</text>
<text x="218.2" y="144.1">12&quot; X 14&quot;</text>
<text x="228" y="144.1">32&quot; X 34&quot;</text>
<text x="76.5" y="153">5 1/2&quot;</text>
<text x="179.2" y="153">5 1/2&quot;</text>
<text x="122.4" y="158.4">OPENING WIDTH</text>
<text x="125.2" y="168.4">SECTION A-A</text>
</g>
<g font-size="1.6">
<text x="45.4" y="54.6">2&quot; O.C.</text>
<text x="29.1" y="71.3">9&quot; O.C.</text>
<text x="48.9" y="93.3">2&quot;</text>
<text x="19.7" y="97.1">3&quot; O.C.</text>
<text x="34" y="110.3">12&quot; O.C.</text>
</g>
<g font-size="1.5">
<text x="45.1" y="14.5">2&quot; O.C.</text>
<text x="34.9" y="29.4">9&quot; O.C.</text>
</g>
</svg>
